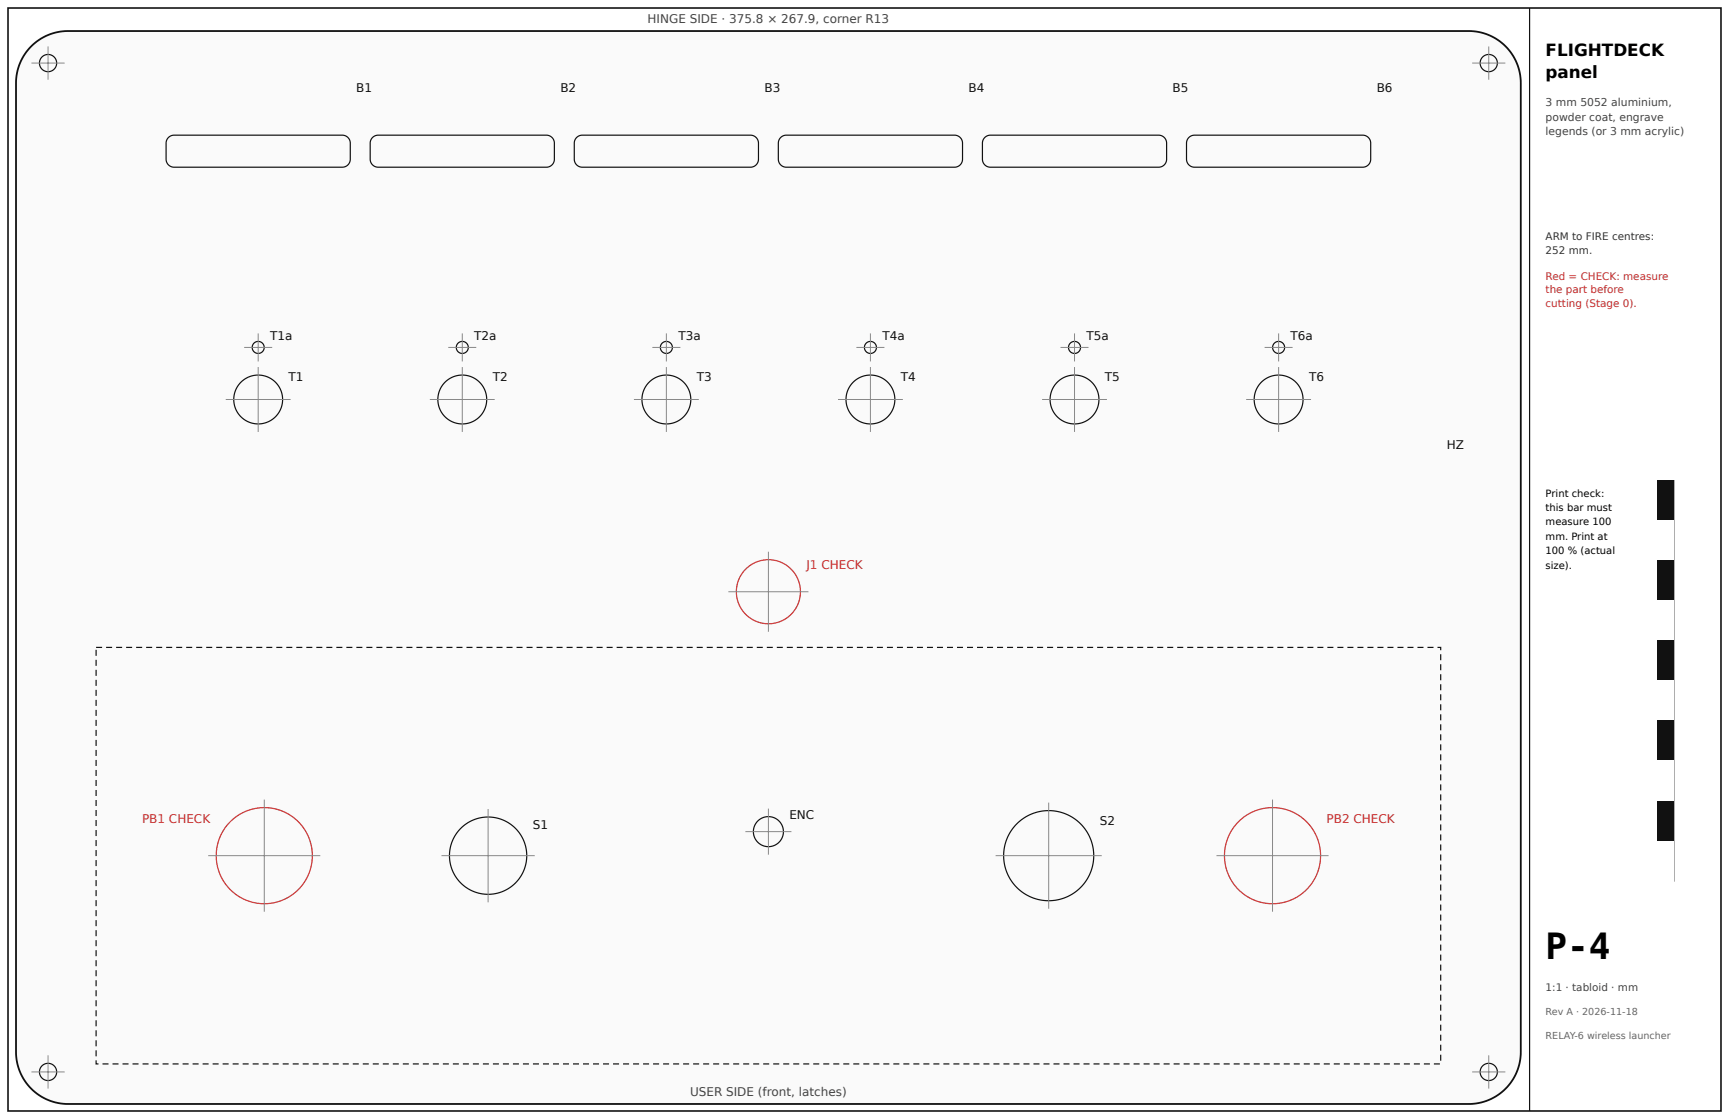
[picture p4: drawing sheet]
<svg xmlns="http://www.w3.org/2000/svg" width="432mm" height="279mm" viewBox="0 0 432 279" stroke-linecap="round" stroke-linejoin="round" font-family="sans-serif">
<path d="M7.8 11.6a13 13 0 0 1 9.2-3.9h349.8a13 13 0 0 1 13 13v241.9a13 13 0 0 1-13 13h-349.8a13 13 0 0 1-13-13v-241.9a13 13 0 0 1 3.8-9.1z" fill="#fafafa"/>
<path d="M7.8 11.6a13 13 0 0 1 9.2-3.9h349.8a13 13 0 0 1 13 13v241.9a13 13 0 0 1-13 13h-349.8a13 13 0 0 1-13-13v-241.9a13 13 0 0 1 3.8-9.1z" fill="none" stroke="#111" stroke-width=".45"/>
<g fill="none" stroke="#111" stroke-width=".3">
<path d="M42.1 34.3l.6-.4 .8-.2h42a2 2 0 0 1 2 2v4a2 2 0 0 1-2 2h-42a2 2 0 0 1-2-2v-4.1zM93 34.3l.7-.4 .7-.2h42a2 2 0 0 1 2 2v4a2 2 0 0 1-2 2h-42a2 2 0 0 1-2-2l.1-4.1zM144 34.3l.7-.4 .7-.2h42a2 2 0 0 1 2 2v4a2 2 0 0 1-2 2h-42a2 2 0 0 1-2-2v-4.1zM195 34.3l.6-.4 .8-.2h42a2 2 0 0 1 2 2v4a2 2 0 0 1-2 2h-42a2 2 0 0 1-2-2v-4.1zM245.9 34.3l.7-.4 .7-.2h42a2 2 0 0 1 2 2v4a2 2 0 0 1-2 2h-42a2 2 0 0 1-2-2l.1-4.1zM296.9 34.3l.7-.4 .7-.2h42a2 2 0 0 1 2 2v4a2 2 0 0 1-2 2h-42a2 2 0 0 1-2-2v-4.1z"/>
<circle cx="64.5" cy="86.7" r="1.5"/>
<circle cx="64.5" cy="99.7" r="6.1"/>
<circle cx="115.4" cy="86.7" r="1.5"/>
<circle cx="115.4" cy="99.7" r="6.1"/>
<circle cx="166.4" cy="99.7" r="6.1"/>
<circle cx="166.4" cy="86.7" r="1.5"/>
<circle cx="217.4" cy="99.7" r="6.1"/>
<circle cx="217.4" cy="86.8" r="1.5"/>
<circle cx="268.3" cy="86.7" r="1.5"/>
<circle cx="268.3" cy="99.7" r="6.1"/>
<circle cx="319.3" cy="99.7" r="6.1"/>
<circle cx="319.3" cy="86.8" r="1.5"/>
<circle cx="121.9" cy="213.6" r="9.7"/>
<circle cx="191.9" cy="207.6" r="3.8"/>
<circle cx="261.9" cy="213.6" r="11.3"/>
</g>
<g fill="none" stroke="#888" stroke-width=".25">
<path d="M56.4 99.7h16.2M61 86.7h7M64.5 83.2v7M64.5 91.6v16.2M107.3 99.7h16.2M111.9 86.7h7M115.4 83.2v7M115.4 91.6v16.2M158.3 99.7h16.2M162.9 86.7h7M166.4 83.2v7M166.4 91.6v16.2"/>
<path d="M209.3 99.7h16.2M213.9 86.7h7M217.4 83.2v7M217.4 91.6v16.2M260.2 99.7h16.2M264.8 86.7h7M268.3 83.2v7M268.3 91.6v16.2M311.2 99.7h16.2M315.8 86.7h7M319.3 83.2v7M319.3 91.6v16.2"/>
<path d="M66 199.6v28M317.8 199.6v28M52 213.6h28M110.2 213.6h23.3M121.9 202v23.3M186.1 207.6h11.5M191.9 201.9v11.5M248.6 213.6h26.5M261.9 200.4v26.5M303.8 213.6h28"/>
</g>
<g fill="none" stroke="#c92a2a" stroke-width=".3">
<circle cx="66" cy="213.6" r="12"/>
<circle cx="317.8" cy="213.6" r="12"/>
</g>
<path d="M26.5 161.5h1.5v.3h-1.5zM29 161.5h1.5v.3h-1.5zM31.5 161.5h1.5v.3h-1.5zM34 161.5h1.5v.3h-1.5zM36.5 161.5h1.5v.3h-1.5zM39 161.5h1.5v.3h-1.5zM41.5 161.5h1.5v.3h-1.5zM44 161.5h1.5v.3h-1.5zM46.5 161.5h1.5v.3h-1.5zM49 161.5h1.5v.3h-1.5zM51.5 161.5h1.5v.3h-1.5zM54 161.5h1.5v.3h-1.5zM56.5 161.5h1.5v.3h-1.5zM59 161.5h1.5v.3h-1.5zM61.5 161.5h1.5v.3h-1.5zM64 161.5h1.5v.3h-1.5zM66.5 161.5h1.5v.3h-1.5zM69 161.5h1.5v.3h-1.5zM71.5 161.5h1.5v.3h-1.5zM74 161.5h1.5v.3h-1.5zM76.5 161.5h1.5v.3h-1.5zM79 161.5h1.5v.3h-1.5zM81.5 161.5h1.5v.3h-1.5zM84 161.5h1.5v.3h-1.5zM86.5 161.5h1.5v.3h-1.5zM89 161.5h1.5v.3h-1.5zM91.5 161.5h1.5v.3h-1.5zM94 161.5h1.5v.3h-1.5zM96.5 161.5h1.5v.3h-1.5zM99 161.5h1.5v.3h-1.5zM101.5 161.5h1.5v.3h-1.5zM104 161.5h1.5v.3h-1.5zM106.5 161.5h1.5v.3h-1.5zM109 161.5h1.5v.3h-1.5zM111.5 161.5h1.5v.3h-1.5zM114 161.5h1.5v.3h-1.5zM116.5 161.5h1.5v.3h-1.5zM119 161.5h1.5v.3h-1.5zM121.5 161.5h1.5v.3h-1.5zM124 161.5h1.5v.3h-1.5zM126.5 161.5h1.5v.3h-1.5zM129 161.5h1.5v.3h-1.5zM131.5 161.5h1.5v.3h-1.5zM134 161.5h1.5v.3h-1.5zM136.5 161.5h1.5v.3h-1.5zM139 161.5h1.5v.3h-1.5zM141.5 161.5h1.5v.3h-1.5zM144 161.5h1.5v.3h-1.5zM146.5 161.5h1.5v.3h-1.5zM149 161.5h1.5v.3h-1.5zM151.5 161.5h1.5v.3h-1.5zM154 161.5h1.5v.3h-1.5zM156.5 161.5h1.5v.3h-1.5zM159 161.5h1.5v.3h-1.5zM161.5 161.5h1.5v.3h-1.5zM164 161.5h1.5v.3h-1.5zM166.5 161.5h1.5v.3h-1.5zM169 161.5h1.5v.3h-1.5zM171.5 161.5h1.5v.3h-1.5zM174 161.5h1.5v.3h-1.5zM176.5 161.5h1.5v.3h-1.5zM179 161.5h1.5v.3h-1.5zM181.5 161.5h1.5v.3h-1.5zM184 161.5h1.5v.3h-1.5zM186.5 161.5h1.5v.3h-1.5zM189 161.5h1.5v.3h-1.5zM191.5 161.5h1.5v.3h-1.5zM194 161.5h1.5v.3h-1.5zM196.5 161.5h1.5v.3h-1.5zM199 161.5h1.5v.3h-1.5zM201.5 161.5h1.5v.3h-1.5zM204 161.5h1.5v.3h-1.5zM206.5 161.5h1.5v.3h-1.5zM209 161.5h1.5v.3h-1.5zM211.5 161.5h1.5v.3h-1.5zM214 161.5h1.5v.3h-1.5zM216.5 161.5h1.5v.3h-1.5zM219 161.5h1.5v.3h-1.5zM221.5 161.5h1.5v.3h-1.5zM224 161.5h1.5v.3h-1.5zM226.5 161.5h1.5v.3h-1.5zM229 161.5h1.5v.3h-1.5zM231.5 161.5h1.5v.3h-1.5zM234 161.5h1.5v.3h-1.5zM236.5 161.5h1.5v.3h-1.5zM239 161.5h1.5v.3h-1.5zM241.5 161.5h1.5v.3h-1.5zM244 161.5h1.5v.3h-1.5zM246.5 161.5h1.5v.3h-1.5zM249 161.5h1.5v.3h-1.5zM251.5 161.5h1.5v.3h-1.5zM254 161.5h1.5v.3h-1.5zM256.5 161.5h1.5v.3h-1.5zM259 161.5h1.5v.3h-1.5zM261.5 161.5h1.5v.3h-1.5zM264 161.5h1.5v.3h-1.5zM266.5 161.5h1.5v.3h-1.5zM269 161.5h1.5v.3h-1.5zM271.5 161.5h1.5v.3h-1.5zM274 161.5h1.5v.3h-1.5zM276.5 161.5h1.5v.3h-1.5zM279 161.5h1.5v.3h-1.5zM281.5 161.5h1.5v.3h-1.5zM284 161.5h1.5v.3h-1.5zM286.5 161.5h1.5v.3h-1.5zM289 161.5h1.5v.3h-1.5zM291.5 161.5h1.5v.3h-1.5zM294 161.5h1.5v.3h-1.5zM296.5 161.5h1.5v.3h-1.5zM299 161.5h1.5v.3h-1.5zM301.5 161.5h1.5v.3h-1.5zM304 161.5h1.5v.3h-1.5zM306.5 161.5h1.5v.3h-1.5zM309 161.5h1.5v.3h-1.5zM311.5 161.5h1.5v.3h-1.5zM314 161.5h1.5v.3h-1.5zM316.5 161.5h1.5v.3h-1.5zM319 161.5h1.5v.3h-1.5zM321.5 161.5h1.5v.3h-1.5zM324 161.5h1.5v.3h-1.5zM326.5 161.5h1.5v.3h-1.5zM329 161.5h1.5v.3h-1.5zM331.5 161.5h1.5v.3h-1.5zM334 161.5h1.5v.3h-1.5zM336.5 161.5h1.5v.3h-1.5zM339 161.5h1.5v.3h-1.5zM341.5 161.5h1.5v.3h-1.5zM344 161.5h1.5v.3h-1.5zM346.5 161.5h1.5v.3h-1.5zM349 161.5h1.5v.3h-1.5zM351.5 161.5h1.5v.3h-1.5zM354 161.5h1.5v.3h-1.5zM356.5 161.5h1.5v.3h-1.5zM359 161.5h.9v.8h-.3v-.7h.2v.2h-.8zM359.6 163.3h.3v1.5h-.3zM359.6 165.8h.3v1.5h-.3zM359.6 168.3h.3v1.5h-.3zM359.6 170.8h.3v1.5h-.3zM359.6 173.3h.3v1.5h-.3zM359.6 175.8h.3v1.5h-.3zM359.6 178.3h.3v1.5h-.3zM359.6 180.8h.3v1.5h-.3zM359.6 183.3h.3v1.5h-.3zM359.6 185.8h.3v1.5h-.3zM359.6 188.3h.3v1.5h-.3zM359.6 190.8h.3v1.5h-.3zM359.6 193.3h.3v1.5h-.3zM359.6 195.8h.3v1.5h-.3zM359.6 198.3h.3v1.5h-.3zM359.6 200.8h.3v1.5h-.3zM359.6 203.3h.3v1.5h-.3zM359.6 205.8h.3v1.5h-.3zM359.6 208.3h.3v1.5h-.3zM359.6 210.8h.3v1.5h-.3zM359.6 213.3h.3v1.5h-.3zM359.6 215.8h.3v1.5h-.3zM359.6 218.3h.3v1.5h-.3zM359.6 220.8h.3v1.5h-.3zM359.6 223.3h.3v1.5h-.3zM359.6 225.8h.3v1.5h-.3zM359.6 228.3h.3v1.5h-.3zM359.6 230.8h.3v1.5h-.3zM359.6 233.3h.3v1.5h-.3zM359.6 235.8h.3v1.5h-.3zM359.6 238.3h.3v1.5h-.3zM359.6 240.8h.3v1.5h-.3zM359.6 243.3h.3v1.5h-.3zM359.6 245.8h.3v1.5h-.3zM359.6 248.3h.3v1.5h-.3zM359.6 250.8h.3v1.5h-.3zM359.6 253.3h.3v1.5h-.3zM359.6 255.8h.3v1.5h-.3zM359.6 258.3h.3v1.5h-.3zM359.6 260.8h.3v1.5h-.3zM359.6 263.3h.3v1.5h-.3zM358.1 265.5h1.5v.3h-1.5zM355.6 265.5h1.5v.3h-1.5zM353.1 265.5h1.5v.3h-1.5zM350.6 265.5h1.5v.3h-1.5zM348.1 265.5h1.5v.3h-1.5zM345.6 265.5h1.5v.3h-1.5zM343.1 265.5h1.5v.3h-1.5zM340.6 265.5h1.5v.3h-1.5zM338.1 265.5h1.5v.3h-1.5zM335.6 265.5h1.5v.3h-1.5zM333.1 265.5h1.5v.3h-1.5zM330.6 265.5h1.5v.3h-1.5zM328.1 265.5h1.5v.3h-1.5zM325.6 265.5h1.5v.3h-1.5zM323.1 265.5h1.5v.3h-1.5zM320.6 265.5h1.5v.3h-1.5zM318.1 265.5h1.5v.3h-1.5zM315.6 265.5h1.5v.3h-1.5zM313.1 265.5h1.5v.3h-1.5zM310.6 265.5h1.5v.3h-1.5zM308.1 265.5h1.5v.3h-1.5zM305.6 265.5h1.5v.3h-1.5zM303.1 265.5h1.5v.3h-1.5zM300.6 265.5h1.5v.3h-1.5zM298.1 265.5h1.5v.3h-1.5zM295.6 265.5h1.5v.3h-1.5zM293.1 265.5h1.5v.3h-1.5zM290.6 265.5h1.5v.3h-1.5zM288.1 265.5h1.5v.3h-1.5zM285.6 265.5h1.5v.3h-1.5zM283.1 265.5h1.5v.3h-1.5zM280.6 265.5h1.5v.3h-1.5zM278.1 265.5h1.5v.3h-1.5zM275.6 265.5h1.5v.3h-1.5zM273.1 265.5h1.5v.3h-1.5zM270.6 265.5h1.5v.3h-1.5zM268.1 265.5h1.5v.3h-1.5zM265.6 265.5h1.5v.3h-1.5zM263.1 265.5h1.5v.3h-1.5zM260.6 265.5h1.5v.3h-1.5zM258.1 265.5h1.5v.3h-1.5zM255.6 265.5h1.5v.3h-1.5zM253.1 265.5h1.5v.3h-1.5zM250.6 265.5h1.5v.3h-1.5zM248.1 265.5h1.5v.3h-1.5zM245.6 265.5h1.5v.3h-1.5zM243.1 265.5h1.5v.3h-1.5zM240.6 265.5h1.5v.3h-1.5zM238.1 265.5h1.5v.3h-1.5zM235.6 265.5h1.5v.3h-1.5zM233.1 265.5h1.5v.3h-1.5zM230.6 265.5h1.5v.3h-1.5zM228.1 265.5h1.5v.3h-1.5zM225.6 265.5h1.5v.3h-1.5zM223.1 265.5h1.5v.3h-1.5zM220.6 265.5h1.5v.3h-1.5zM218.1 265.5h1.5v.3h-1.5zM215.6 265.5h1.5v.3h-1.5zM213.1 265.5h1.5v.3h-1.5zM210.6 265.5h1.5v.3h-1.5zM208.1 265.5h1.5v.3h-1.5zM205.6 265.5h1.5v.3h-1.5zM203.1 265.5h1.5v.3h-1.5zM200.6 265.5h1.5v.3h-1.5zM198.1 265.5h1.5v.3h-1.5zM195.6 265.5h1.5v.3h-1.5zM193.1 265.5h1.5v.3h-1.5zM190.6 265.5h1.5v.3h-1.5zM188.1 265.5h1.5v.3h-1.5zM185.6 265.5h1.5v.3h-1.5zM183.1 265.5h1.5v.3h-1.5zM180.6 265.5h1.5v.3h-1.5zM178.1 265.5h1.5v.3h-1.5zM175.6 265.5h1.5v.3h-1.5zM173.1 265.5h1.5v.3h-1.5zM170.6 265.5h1.5v.3h-1.5zM168.1 265.5h1.5v.3h-1.5zM165.6 265.5h1.5v.3h-1.5zM163.1 265.5h1.5v.3h-1.5zM160.6 265.5h1.5v.3h-1.5zM158.1 265.5h1.5v.3h-1.5zM155.6 265.5h1.5v.3h-1.5zM153.1 265.5h1.5v.3h-1.5zM150.6 265.5h1.5v.3h-1.5zM148.1 265.5h1.5v.3h-1.5zM145.6 265.5h1.5v.3h-1.5zM143.1 265.5h1.5v.3h-1.5zM140.6 265.5h1.5v.3h-1.5zM138.1 265.5h1.5v.3h-1.5zM135.6 265.5h1.5v.3h-1.5zM133.1 265.5h1.5v.3h-1.5zM130.6 265.5h1.5v.3h-1.5zM128.1 265.5h1.5v.3h-1.5zM125.6 265.5h1.5v.3h-1.5zM123.1 265.5h1.5v.3h-1.5zM120.6 265.5h1.5v.3h-1.5zM118.1 265.5h1.5v.3h-1.5zM115.6 265.5h1.5v.3h-1.5zM113.1 265.5h1.5v.3h-1.5zM110.6 265.5h1.5v.3h-1.5zM108.1 265.5h1.5v.3h-1.5zM105.6 265.5h1.5v.3h-1.5zM103.1 265.5h1.5v.3h-1.5zM100.6 265.5h1.5v.3h-1.5zM98.1 265.5h1.5v.3h-1.5zM95.6 265.5h1.5v.3h-1.5zM93.1 265.5h1.5v.3h-1.5zM90.6 265.5h1.5v.3h-1.5zM88.1 265.5h1.5v.3h-1.5zM85.6 265.5h1.5v.3h-1.5zM83.1 265.5h1.5v.3h-1.5zM80.6 265.5h1.5v.3h-1.5zM78.1 265.5h1.5v.3h-1.5zM75.6 265.5h1.5v.3h-1.5zM73.1 265.5h1.5v.3h-1.5zM70.6 265.5h1.5v.3h-1.5zM68.1 265.5h1.5v.3h-1.5zM65.6 265.5h1.5v.3h-1.5zM63.1 265.5h1.5v.3h-1.5zM60.6 265.5h1.5v.3h-1.5zM58.1 265.5h1.5v.3h-1.5zM55.6 265.5h1.5v.3h-1.5zM53.1 265.5h1.5v.3h-1.5zM50.6 265.5h1.5v.3h-1.5zM48.1 265.5h1.5v.3h-1.5zM45.6 265.5h1.5v.3h-1.5zM43.1 265.5h1.5v.3h-1.5zM40.6 265.5h1.5v.3h-1.5zM38.1 265.5h1.5v.3h-1.5zM35.6 265.5h1.5v.3h-1.5zM33.1 265.5h1.5v.3h-1.5zM30.6 265.5h1.5v.3h-1.5zM28.1 265.5h1.5v.3h-1.5zM25.6 265.5h1.5v.3h-1.5zM23.9 264.7h.2v.9h-.1v-.1h.6v.3h-.7zM23.9 262.2h.2v1.5h-.2zM23.9 259.7h.2v1.5h-.2zM23.9 257.2h.2v1.5h-.2zM23.9 254.7h.2v1.5h-.2zM23.9 252.2h.2v1.5h-.2zM23.9 249.7h.2v1.5h-.2zM23.9 247.2h.2v1.5h-.2zM23.9 244.7h.2v1.5h-.2zM23.9 242.2h.2v1.5h-.2zM23.9 239.7h.2v1.5h-.2zM23.9 237.2h.2v1.5h-.2zM23.9 234.7h.2v1.5h-.2zM23.9 232.2h.2v1.5h-.2zM23.9 229.7h.2v1.5h-.2zM23.9 227.2h.2v1.5h-.2zM23.9 224.7h.2v1.5h-.2zM23.9 222.2h.2v1.5h-.2zM23.9 219.7h.2v1.5h-.2zM23.9 217.2h.2v1.5h-.2zM23.9 214.7h.2v1.5h-.2zM23.9 212.2h.2v1.5h-.2zM23.9 209.7h.2v1.5h-.2zM23.9 207.2h.2v1.5h-.2zM23.9 204.7h.2v1.5h-.2zM23.9 202.2h.2v1.5h-.2zM23.9 199.7h.2v1.5h-.2zM23.9 197.2h.2v1.5h-.2zM23.9 194.7h.2v1.5h-.2zM23.9 192.2h.2v1.5h-.2zM23.9 189.7h.2v1.5h-.2zM23.9 187.2h.2v1.5h-.2zM23.9 184.7h.2v1.5h-.2zM23.9 182.2h.2v1.5h-.2zM23.9 179.7h.2v1.5h-.2zM23.9 177.2h.2v1.5h-.2zM23.9 174.7h.2v1.5h-.2zM23.9 172.2h.2v1.5h-.2zM23.9 169.7h.2v1.5h-.2zM23.9 167.2h.2v1.5h-.2zM23.9 164.7h.2v1.5h-.2zM23.9 162.2h.2v1.5h-.2zM24 161.5h1.5v.3h-1.5z" fill="#111"/>
<circle cx="191.9" cy="147.7" r="8" fill="none" stroke="#c92a2a" stroke-width=".3"/>
<path d="M7.9 15.7h8.3M12 11.6v8.3M367.6 15.7h8.3M371.8 11.6v8.3M191.9 137.7v20M181.9 147.7h20M7.9 267.6h8.3M12 263.5v8.3M367.6 267.6h8.3M371.8 263.5v8.3" fill="none" stroke="#888" stroke-width=".25"/>
<g fill="none" stroke="#111" stroke-width=".3">
<path d="M414 120h4v100h-4z"/>
<circle cx="12" cy="15.8" r="2.15"/>
<circle cx="371.8" cy="15.8" r="2.15"/>
<circle cx="12" cy="267.6" r="2.15"/>
<circle cx="371.8" cy="267.6" r="2.15"/>
</g>
<path d="M414 120h4v10h-4z" fill="#111"/>
<path d="M414 130h4v10h-4z" fill="#fff"/>
<path d="M414 140h4v10h-4z" fill="#111"/>
<path d="M414 150h4v10h-4z" fill="#fff"/>
<path d="M414 160h4v10h-4z" fill="#111"/>
<path d="M414 170h4v10h-4z" fill="#fff"/>
<path d="M414 180h4v10h-4z" fill="#111"/>
<path d="M414 190h4v10h-4z" fill="#fff"/>
<path d="M414 200h4v10h-4z" fill="#111"/>
<path d="M414 210h4v10h-4z" fill="#fff"/>
<path d="M2 2h427.8v275.4h-427.8z" fill="none" stroke="#111" stroke-width=".4"/>
<path d="M382 2v275.4" fill="none" stroke="#111" stroke-width=".3"/>
<text font-size="9" x="386" y="239.4">P-4</text>
<g font-size="4.2">
<text x="386" y="14">FLIGHTDECK</text>
<text x="386" y="19.5">panel</text>
</g>
<g font-size="3" fill="#444">
<text x="161.7" y="5.8">HINGE SIDE · 375.8 × 267.9, corner R13</text>
<text x="172.3" y="273.6">USER SIDE (front, latches)</text>
</g>
<g font-size="3" fill="#111">
<text x="89" y="23">B1</text>
<text x="139.9" y="23">B2</text>
<text x="190.9" y="23">B3</text>
<text x="241.9" y="23">B4</text>
<text x="292.8" y="23">B5</text>
<text x="343.8" y="23">B6</text>
<text x="67.5" y="84.9">T1a</text>
<text x="118.4" y="84.9">T2a</text>
<text x="169.4" y="84.9">T3a</text>
<text x="220.4" y="84.9">T4a</text>
<text x="271.3" y="84.9">T5a</text>
<text x="322.3" y="84.9">T6a</text>
<text x="72.1" y="95.2">T1</text>
<text x="123" y="95.2">T2</text>
<text x="174" y="95.2">T3</text>
<text x="225" y="95.2">T4</text>
<text x="275.9" y="95.2">T5</text>
<text x="326.9" y="95.2">T6</text>
<text x="361.3" y="112">HZ</text>
<text x="133" y="207">S1</text>
<text x="197.1" y="204.5">ENC</text>
<text x="274.6" y="206">S2</text>
</g>
<g font-size="3" fill="#c92a2a">
<text x="201.4" y="142">J1 CHECK</text>
<text x="35.5" y="205.5">PB1 CHECK</text>
<text x="331.3" y="205.5">PB2 CHECK</text>
</g>
<g font-size="2.7" fill="#444">
<text x="386" y="26.5">3 mm 5052 aluminium,</text>
<text x="386" y="30.1">powder coat, engrave</text>
<text x="386" y="33.7">legends (or 3 mm acrylic)</text>
</g>
<g font-size="2.6" fill="#333">
<text x="386" y="60">ARM to FIRE centres:</text>
<text x="386" y="63.4">252 mm.</text>
</g>
<g font-size="2.6" fill="#c92a2a">
<text x="386" y="69.8">Red = CHECK: measure</text>
<text x="386" y="73.2">the part before</text>
<text x="386" y="76.6">cutting (Stage 0).</text>
</g>
<text font-size="2.6" fill="#444" x="386" y="247.4">1:1 · tabloid · mm</text>
<g font-size="2.5">
<text x="386" y="124">Print check:</text>
<text x="386" y="127.6">this bar must</text>
<text x="386" y="131.2">measure 100</text>
<text x="386" y="134.8">mm. Print at</text>
<text x="386" y="138.4">100 % (actual</text>
<text x="386" y="142">size).</text>
</g>
<g font-size="2.4" fill="#666">
<text x="386" y="253.4">Rev A · 2026-11-18</text>
<text x="386" y="259.4">RELAY-6 wireless launcher</text>
</g>
</svg>
